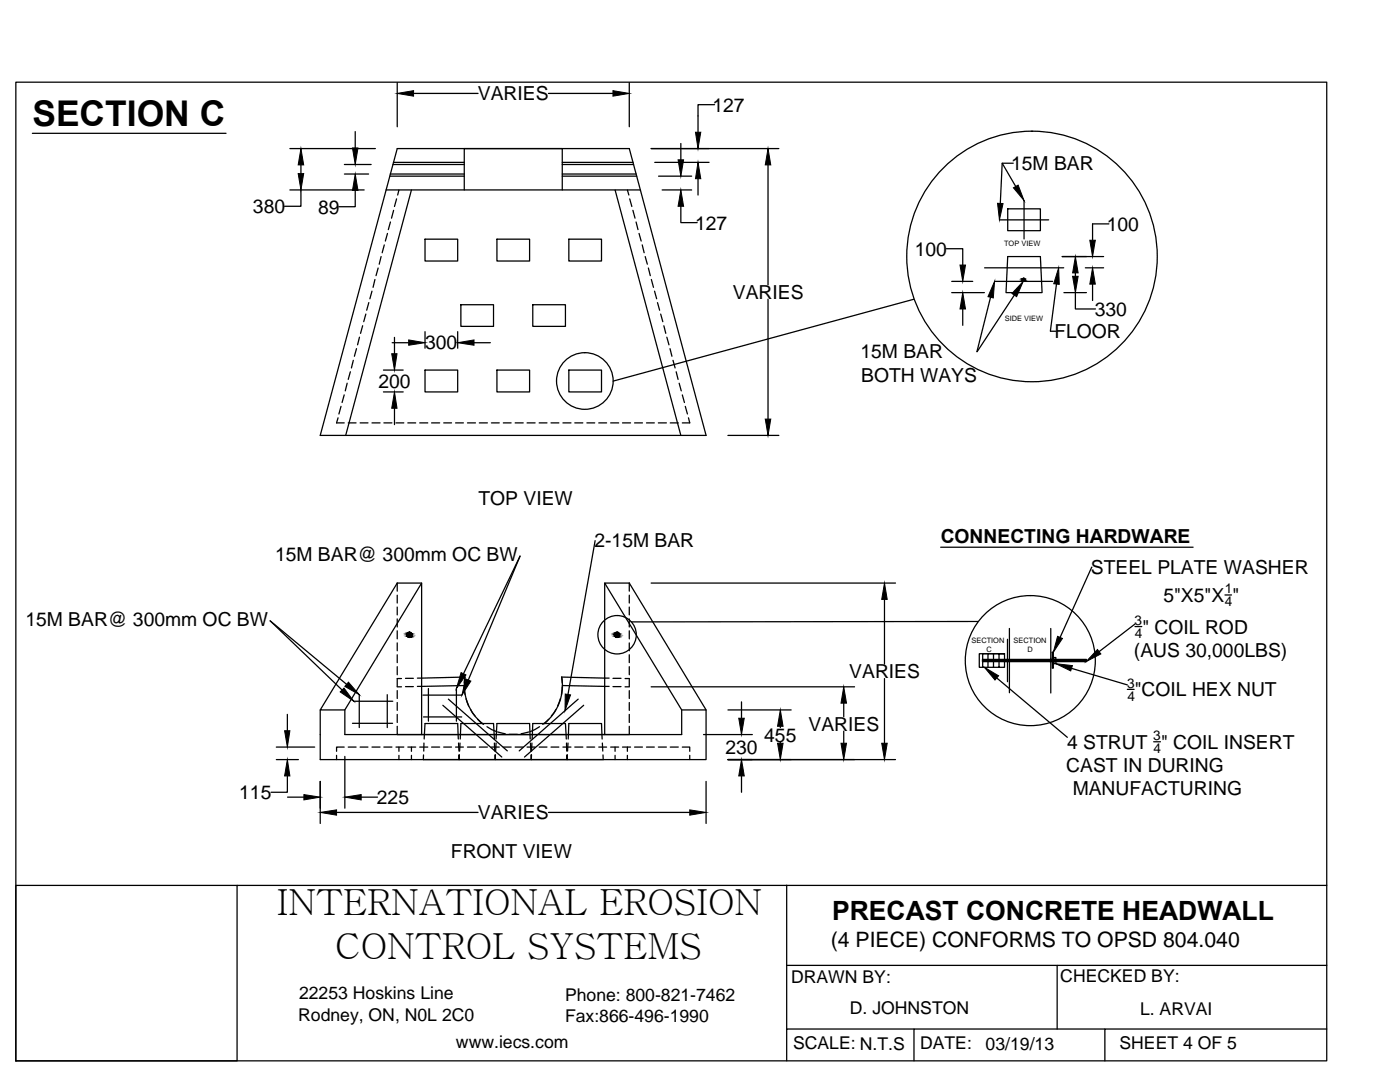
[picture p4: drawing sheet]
<svg xmlns="http://www.w3.org/2000/svg" width="279mm" height="216mm" viewBox="0 0 279 216" stroke-linecap="round" stroke-linejoin="round" font-family="sans-serif">
<!-- layer: 0 -->
<g fill="none" stroke="#000" stroke-width=".25">
<path d="M3.2 16.4h261.6v195.3h-261.6zM79.3 16.5v8.8M82.5 18.6h12.9M109.5 18.6h12.8M125.6 16.5v8.8M6.5 26.6h38.6M57.9 29.6h17M57.9 37.9h14.8M60.1 37.9v3.3h-3.3M60.1 32.9v1.7M68.7 32.8h5.4M68.7 34.7h4.9"/>
<path d="M70.9 38v3.2h-3.3M70.9 26.3v3.2M77 37.9h50.8M77.8 35.2h14.9M77.9 34.7h14.8M78.4 32.8h14.3M78.5 32.4h14.2M79.1 39.7l-.4 1.5M79.3 29.6h46.3l15.3 57.3h-77zM79.6 37.9l-.2 1M82.1 37.9l-13.1 49M92.7 37.9v-8.3h19.5v8.3"/>
<path d="M112.2 32.4h14.2M112.2 35.2h14.9M112.2 32.8h14.2M112.2 34.7h14.7M122.8 37.9l13.1 49M125.2 37.9l.3 1M125.7 39.7l.4 1.5M129.9 29.6h25.5M130.7 32.4h10.8M131.4 35.2h6.6M132.2 37.9h5.8M135.9 28.6v3.3"/>
<path d="M139.3 35.7v3.2M142.6 20.9h-3.3v5.5M153.3 32.9v23.9M200 32.6l2.7 4.6M202.2 32.6h-2.2l-.4 8M74.2 58.1l-.4 1.5M74.8 55.8l-.3 1.5M75.5 53.5l-.5 1.5M76.1 51.2l-.4 1.5M76.7 48.9l-.4 1.5M77.3 46.6l-.4 1.5M77.9 44.3l-.4 1.5"/>
<path d="M78.6 42l-.5 1.5M84.8 47.7h6.5v4.4h-6.5zM99.2 47.7h6.5v4.4h-6.5zM113.5 47.7h6.5v4.4h-6.5zM126.3 42l.4 1.5M126.9 44.3l.4 1.5M127.5 46.6l.5 1.5M128.2 48.9l.4 1.5M128.8 51.2l.4 1.5M129.4 53.5l.4 1.5M130 55.8l.4 1.5M130.6 58.1l.4 1.5"/>
<path d="M135.9 41.2v3.2h3.2M153.3 59.7v23.9M182.4 59.7l-60 16.3M188.9 49.6h3.2v3.3M189.9 56.1h4.2M189.9 58.4h6.6M196.5 53.4h15.8M198.5 56.1h11.6M199.5 43.9h9.8M201.1 51.2h6.5l.4 7.2h-7.2zM201.1 41.7h6.5v4.3h-6.5zM202.4 58.9l-7.4 11.3 2.7-10.9"/>
<path d="M204.4 40v7.7M210.8 56.7l-1.2 9.4h1.1M212 51.2h8.2M212.3 58.4h4.5M214.6 58.4v3.3h4M214.6 54.5v.6M216.6 53.4h3.6M218 56.7v3.3M221.3 44.7h-3.3v3.2M68.7 78.8l-.4 1.5M69.3 76.5l-.4 1.5M69.9 74.2l-.4 1.5"/>
<path d="M70.5 71.9l-.4 1.5M71.1 69.6l-.4 1.5M71.7 67.3l-.3 1.5M72.4 65l-.4 1.5M73 62.7l-.4 1.5M73.6 60.4l-.4 1.5M76.5 78.2h4M76.5 73.8h4M78.3 68.4h3.3M78.7 67.3v3.3M84.8 73.8h6.5v4.4h-6.5zM84.8 66.2v3.3"/>
<path d="M91.3 66.2v3.3M92 60.8h6.5v4.3h-6.5zM94.6 68.4h3.3M99.2 73.8h6.5v4.4h-6.5zM106.3 60.8h6.5v4.3h-6.5zM113.5 73.8h6.5v4.4h-6.5zM131.2 60.4l.4 1.5M131.9 62.7l.4 1.5M132.5 65l.4 1.5M133.1 67.3l.4 1.5M133.7 69.6l.4 1.5M134.3 71.9l.4 1.5"/>
<path d="M134.9 74.2l.4 1.5M135.5 76.5l.5 1.5M136.2 78.8l.4 1.5M192.1 61.7v3.2M67.5 83.4l-.3 1h1.5M68.1 81.1l-.5 1.5M69.5 84.4h1.6M71.9 84.4h1.5M74.2 84.4h1.6M76.6 84.4h1.6M78.7 81.5v3.2M79 84.4h1.6"/>
<path d="M81.4 84.4h1.6M83.8 84.4h1.6M86.1 84.4h1.6M88.5 84.4h1.6M90.9 84.4h1.6M93.3 84.4h1.6M95.7 84.4h1.6M98.1 84.4h1.5M100.4 84.4h1.6M102.8 84.4h1.6M105.2 84.4h1.6M107.6 84.4h1.6"/>
<path d="M110 84.4h1.5M112.3 84.4h1.6M114.7 84.4h1.6M117.1 84.4h1.6M119.5 84.4h1.6M121.9 84.4h1.6M124.2 84.4h1.6M126.6 84.4h1.6M129 84.4h1.6M131.4 84.4h1.6M133.8 84.4h1.6M136.8 81.1l.4 1.5"/>
<path d="M137.4 83.4l.3 1h-1.5M145.3 86.9h10.1M79.3 116.3h4.8v30.3M79.3 116.3l-15.4 25.4h4.9l15.3-25.4M79.3 116.3v1.7M79.3 118.8v1.5M118.8 107.9l-5.4 30.7M120.7 116.3l15.3 25.4h4.9l-15.3-25.4M125.6 116.3h-4.9v30.3M125.6 116.3v1.7M125.6 118.8v1.5M129.9 116.3h48.8"/>
<path d="M176.5 119.6v12.9M187.7 109.2h50.4M217.9 113.2l-6.3 14M244.5 118.7h1.3M69.2 136.5l-15.3-12.6 14.4 13.8M70.6 139.9h7.8M71.7 138.6v6.6M77.3 138.6v6.6M79.3 121.1v1.6M79.3 123.5v1.6M79.3 125.9v1.6M79.3 128.3v1.6"/>
<path d="M79.3 130.7v1.5M79.3 133v1.6M79.3 137.8v1.6M79.3 137h.8M80.1 135.4h-.8v1.6M80.9 137h1.6M80.9 135.4h1.6M84.4 138.7h7.8M85.5 137.4v6.5M89.5 139.5l11.7 10.3M91.1 137.4v6.5M92.5 134.5l11.3-23.5-10.3 24.7"/>
<path d="M92.7 136.8l-9.4 .2M92.7 137l.1 1.6M92.8 135.1l-9.5 .2M92.8 135.1l-.1 1.2M92.8 135.1a9.8 9.8 0 0 0 3.5 9.3M93 139.4l.5 1.5M111.8 139.4l-.5 1.5M112.1 135.1l9.5 .2M112.1 135.1l.1 1.2M112.1 135.1a9.8 9.8 0 0 1-3.5 9.3M112.2 137l-.2 1.6M112.2 136.8l9.4 .2"/>
<path d="M115.4 139.5l-11.8 10.3M122.3 137h1.6M122.3 135.4h1.6M124.7 135.4h.9v1.6M124.7 137h.9M125.6 121.1v1.6M125.6 123.5v1.6M125.6 125.9v1.6M125.6 128.3v1.6M125.6 130.7v1.5M125.6 133v1.6M125.6 137.8v1.6"/>
<path d="M129.9 137h40.6M176.5 135.4v12.9M195.2 124l-69.2 .1M196.1 131.6h20.7v.4h-20.7zM197.2 130.4h-1.1v2.8M198.3 130.4h-1.1v2.8M198.9 135.3l14.1 11.8M199.4 130.4h-1.1v2.8M200.5 130.4h-5.1v2.8h5.1v-2.8h-1.1v2.8M201.1 127.6v8.4M201.5 125.4v12.8M209.7 125.4v12.9"/>
<path d="M210 130.1h.2v3.2h-.2zM210.3 131.2h.4v1.2h-.4zM213.9 133.4l11.1 3.3M225 137.6h1.3M226.5 125h1.4M226.5 124.5l-7.1 5.5M55.1 149.1h7.7M55.1 151.6h4.4M57.3 154.8v3.3h-3.2M57.3 142.6v3.2M57.4 159.1h3.2M63.9 141.7v9.9h77v-9.9"/>
<path d="M63.9 155.9v8.4M67.2 150.7v.9M68.7 149.1h-1.5v.8M68.8 141.7v4.9h67.2v-4.9M68.8 150.9v10.4M69.5 149.1h1.6M70.3 144.3h8M71.9 149.1h1.5M72.1 159.1h3.2M74.2 149.1h1.6M76.6 149.1h1.6M79 149.1h1.6"/>
<path d="M79.3 144.9v1.7h46.3v-1.7M79.3 140.2v1.5M79.3 142.6v1.6M79.6 149.1v.8M79.6 150.7v.9M81.4 149.1h1.6M82.1 149.1v.8M82.1 150.7v.9M83.8 149.1h1.6M84.5 150.6v1h35.9l-.1-1M84.5 143.1h7.6M84.6 148.3v1.6"/>
<path d="M84.7 147.5l.1-3.1h6.5l.2 3.1M86.1 149.1h1.6M88.4 140.7l11.7 10.4M88.5 149.1h1.6M90.9 149.1h1.6M91.5 148.3l.1 1.6M91.6 150.6v1l.1-1M91.8 148.3l-.1 1.6M91.8 147.5l.2-3.1h6.5l.2 3.1M93.3 149.1h1.6M93.9 141.6l.9 1.3M95.3 143.5l1.2 1"/>
<path d="M95.7 149.1h1.6M97.2 145l1.9 1M98.1 149.1h1.5M98.7 148.3v1.6M98.8 150.6v1l.1-1M99 147.5l.2-3.1h6.5l.1 3.1M99 148.3l-.1 1.6M99.3 146.1l1.5 .3M100.4 149.1h1.6M101.6 146.5h1.6M102.8 149.1h1.6M105.2 149.1h1.6"/>
<path d="M105.6 146.1l-1.6 .3M105.9 148.3v1.6M106 150.6v1l.1-1M106.2 148.3l-.1 1.6M106.2 147.5l.1-3.1h6.5l.2 3.1M106.3 145.8l-.5 .2M107.6 149.1h1.6M107.7 145l-1.4 .8M109.5 143.5l-1.2 1M110 149.1h1.5M110.9 141.6l-.9 1.3M112.3 149.1h1.6"/>
<path d="M113.1 148.3v1.6M113.1 150.6l.1 1v-1M113.4 148.3l-.1 1.6M113.4 147.5l.1-3.1h6.5l.2 3.1M114.7 149.1h1.6M116.5 140.7l-11.8 10.4M117.1 149.1h1.6M119.5 149.1h1.6M120.2 148.3l.1 1.6M121.9 149.1h1.6M122.8 149.1v.8M122.8 150.7v.9"/>
<path d="M124.2 149.1h1.6M125.2 149.1v.8M125.2 150.7v.9M125.6 140.2v1.5M125.6 142.6v1.6M126.6 149.1h1.6M129 149.1h1.6M131.4 149.1h1.6M133.8 149.1h1.6M136.2 149.1h1.5v.8M137.7 150.7v.9M140.4 146.6h9.7"/>
<path d="M140.9 155.9v8.4M145.3 151.6h33.4M145.3 141.7h12.6M148 140.1v3.2M148 154.8v3.3M155.7 144.9v.3M155.7 148v.3M168.4 140.3v2.7M168.4 145.9v2.4M230.2 148h1.4M3.2 176.7h44.1v35h-44.1zM47.3 176.7h217.5"/>
<path d="M67.2 162.1h28.2M109.5 162.1h28.2M157 176.6v28.7M157 192.6h107.8M211 192.6v12.7M182.4 205.3h-25.4v6.4M220.5 205.3h-38.1v6.4M264.8 205.3h-44.3v6.4"/>
<circle cx="204.3" cy="55.8" r=".32"/>
<circle cx="206" cy="51.2" r="25"/>
<circle cx="116.7" cy="76" r="5.7"/>
<circle cx="81.7" cy="126.7" r=".53"/>
<circle cx="123.2" cy="126.7" r="3.8"/>
<circle cx="123.2" cy="126.7" r=".53"/>
<circle cx="205.6" cy="131.8" r="13"/>
</g>
<g fill="#000" stroke="#000" stroke-width=".2">
<path d="M79.3 18.6l3.2-.5v1.1zM122.3 18.1l3.3 .5-3.3 .6zM60.1 29.6l.5 3.3h-1.1zM59.5 34.6h1.1l-.5 3.3zM70.3 29.5h1.1l-.5 3.3zM70.9 34.7l.5 3.3h-1.1zM135.3 31.9h1.1l-.5 3.3zM138.8 26.4h1.1l-.6 3.2zM139.3 32.4l.6 3.3h-1.1zM153.3 29.6l.5 3.3h-1.1zM202.3 37.5l.9-.6 1.2 3.1zM135.9 37.9l.5 3.3h-1.1z"/>
<path d="M191.6 52.9h1.1l-.6 3.2zM198.5 56.1l-.3 3.4-1-.3zM199.1 40.6h1.1l-.7 3.3zM204.2 56.1l-1.3 3.1-.9-.6zM203.9 55.9h.7l-.1 .2zM204 55.6h.5zM211.3 53.4l.1 3.3-1.1-.1zM214.6 51.2l.6 3.3h-1.1zM214.1 55.1h1.1l-.6 3.3zM217.5 47.9h1.1l-.6 3.3zM218 53.4l.6 3.3h-1.1zM78.2 70.6h1l-.5 3.2z"/>
<path d="M81.6 67.8l3.2 .6-3.2 .5zM91.3 68.4l3.3-.6v1.1zM192.1 58.4l.6 3.3h-1.1zM78.7 78.2l.5 3.3h-1zM152.7 83.6h1.1l-.5 3.3zM176.5 116.3l.6 3.3h-1.1zM68.7 137.3l1.9 2.6-2.7-1.8zM69.5 136.1l2.2 2.5-2.9-1.6zM81.4 127.2h.6zM81.4 126.2h.6zM92 134.2l1 .5-1.9 2.7zM92.9 135.5l1.1 .4-1.8 2.8z"/>
<path d="M112.8 138.5l1.1 .2-1.1 3.1zM122.7 127h.9l-.2 .2zM122.9 126.2h.5zM196.5 133.2l2.8 1.6-.7 .9zM211.1 127l.9 .4-1.8 2.7zM210.7 132.4l3.3 .4-.3 1.1zM219 129.6l.7 .9-2.9 1.5zM56.8 145.8h1.1l-.6 3.3zM57.3 151.6l.6 3.2h-1.1zM60.6 158.6l3.3 .5-3.3 .5zM68.8 159.1l3.3-.5v1zM147.4 143.3h1.1l-.5 3.3z"/>
<path d="M148 151.6l.5 3.2h-1.1zM155.2 148.3h1.1l-.6 3.3zM155.7 141.7l.6 3.2h-1.1zM168.4 137l.5 3.3h-1.1zM167.8 148.3h1.1l-.5 3.3zM176 148.3h1.1l-.6 3.3zM63.9 162.1l3.3-.5v1.1zM137.7 161.6l3.2 .5-3.2 .6z"/>
<path d="M204 55.6l-.1 .3h.7zM204 55.6h.5l.1 .3z"/>
<path d="M203.9 55.9l.1 .2h.5zM204 56.1h.5z"/>
<path d="M81.2 126.4v.3h1zM81.2 126.4h1v.3z"/>
<path d="M81.2 126.4h1l-.8-.2zM81.4 126.2h.6l.2 .2z"/>
<path d="M81.2 126.7v.3h1zM81.2 126.7h1v.3z"/>
<path d="M81.2 127l.2 .2h.6zM81.2 127h1l-.2 .2z"/>
<path d="M122.7 126.4l-.1 .3h1.1zM122.7 126.4h.9l.1 .3z"/>
<path d="M122.7 126.4h.9l-.7-.2zM122.9 126.2h.5l.2 .2z"/>
<path d="M122.6 126.7l.1 .3h.9zM122.6 126.7h1.1l-.1 .3z"/>
<path d="M122.7 127l.2 .2h.5zM122.9 127.2h.5z"/>
<path d="M196.1 131.6v.2h5zM196.1 131.6h5v.2z"/>
<path d="M196.1 131.8v.2h5zM196.1 131.8h5v.2z"/>
<path d="M201.1 131.6v.4h.4zM201.1 131.6h.4v.4z"/>
<path d="M201.5 131.6v.4h8.2zM201.5 131.6h8.2v.4z"/>
<path d="M209.7 131.6v.4h.3zM209.7 131.6h.3v.4z"/>
<path d="M210 131.6v.4h.2zM210 131.6h.2v.4z"/>
<path d="M210.2 131.6l.1 .2zM210.2 131.6l.1 .2z"/>
<path d="M210.2 131.8l.1 .2zM210.2 131.8l.1 .2z"/>
<path d="M210.3 131.6v.2h.4zM210.3 131.6h.4v.2z"/>
<path d="M210.3 131.8v.2h.4zM210.3 131.8h.4v.2z"/>
<path d="M210.7 131.6v.4h6.1zM210.7 131.6h6.1v.4z"/>
</g>
<g font-size="7.2">
<text x="55.2" y="182.6">INTERNATIONAL EROSION</text>
<text x="66.9" y="191.4">CONTROL SYSTEMS</text>
</g>
<text font-size="7.1" x="6.5" y="25.1">SECTION C</text>
<text font-size="5.3" x="166.1" y="183.5">PRECAST CONCRETE HEADWALL</text>
<text font-size="4.2" x="165.8" y="188.9">(4 PIECE) CONFORMS TO OPSD 804.040</text>
<g font-size="3.9">
<text x="95.4" y="20">VARIES</text>
<text x="142.2" y="22.3">127</text>
<text x="201.8" y="33.9">15M BAR</text>
<text x="50.5" y="42.5">380</text>
<text x="63.5" y="42.6">89</text>
<text x="138.7" y="45.8">127</text>
<text x="220.9" y="46">100</text>
<text x="182.6" y="51">100</text>
<text x="146.2" y="59.6">VARIES</text>
<text x="218.5" y="63">330</text>
<text x="84.8" y="69.7">300</text>
<text x="171.7" y="71.5">15M BAR</text>
<text x="210.4" y="67.5">FLOOR</text>
<text x="75.5" y="77.4">200</text>
<text x="171.9" y="76.2">BOTH WAYS</text>
<text x="95.5" y="100.7">TOP VIEW</text>
<text x="54.9" y="112">15M BAR@ 300mm OC BW</text>
<text x="118.6" y="109.2">2-15M BAR</text>
<text x="187.7" y="108.4">CONNECTING HARDWARE</text>
<text x="217.7" y="114.5">STEEL PLATE WASHER</text>
<text x="5.1" y="124.9">15M BAR@ 300mm OC BW</text>
<text x="232.2" y="120.1">5&quot;X5&quot;X &quot;</text>
<text x="226.3" y="131.1">(AUS 30,000LBS)</text>
<text x="228" y="126.4">&quot; COIL ROD</text>
<text x="169.5" y="135.3">VARIES</text>
<text x="226.5" y="139">&quot;COIL HEX NUT</text>
<text x="152.5" y="148">455</text>
<text x="161.4" y="145.9">VARIES</text>
<text x="213" y="149.4">4 STRUT</text>
<text x="231.7" y="149.4">&quot; COIL INSERT</text>
<text x="144.8" y="150.4">230</text>
<text x="212.8" y="154">CAST IN DURING</text>
<text x="47.7" y="159.4">115</text>
<text x="75.2" y="160.5">225</text>
<text x="214.1" y="158.7">MANUFACTURING</text>
<text x="95.4" y="163.5">VARIES</text>
<text x="90" y="171.2">FRONT VIEW</text>
</g>
<g font-size="3.5">
<text x="157.9" y="196.1">DRAWN BY:</text>
<text x="211.6" y="196">CHECKED BY:</text>
<text x="59.5" y="203.6">Rodney, ON, N0L 2C0</text>
<text x="59.7" y="199.4">22253 Hoskins Line</text>
<text x="112.8" y="199.8">Phone: 800-821-7462</text>
<text x="169.6" y="202.2">D. JOHNSTON</text>
<text x="227.5" y="202.6">L. ARVAI</text>
<text x="91" y="209.1">www.iecs.com</text>
<text x="112.8" y="204">Fax:866-496-1990</text>
<text x="158.3" y="209.3">SCALE: N.T.S</text>
<text x="183.6" y="209.4">DATE:</text>
<text x="196.7" y="209.4">03/19/13</text>
<text x="223.4" y="209.4">SHEET 4 OF 5</text>
</g>
<g font-size="2.7">
<text x="244.5" y="118.4">1</text>
<text x="226.4" y="124.7">3</text>
<text x="244.4" y="121">4</text>
<text x="226.5" y="127.3">4</text>
<text x="224.9" y="137.2">3</text>
<text x="225" y="139.8">4</text>
<text x="230.2" y="147.7">3</text>
<text x="230.2" y="150.3">4</text>
</g>
<g font-size="1.5">
<text x="200.4" y="49.1">TOP VIEW</text>
<text x="200.5" y="64.1">SIDE VIEW</text>
<text x="193.9" y="128.2">SECTION</text>
<text x="196.9" y="130.1">C</text>
<text x="202.3" y="128.2">SECTION</text>
<text x="205" y="130.1">D</text>
</g>
</svg>
